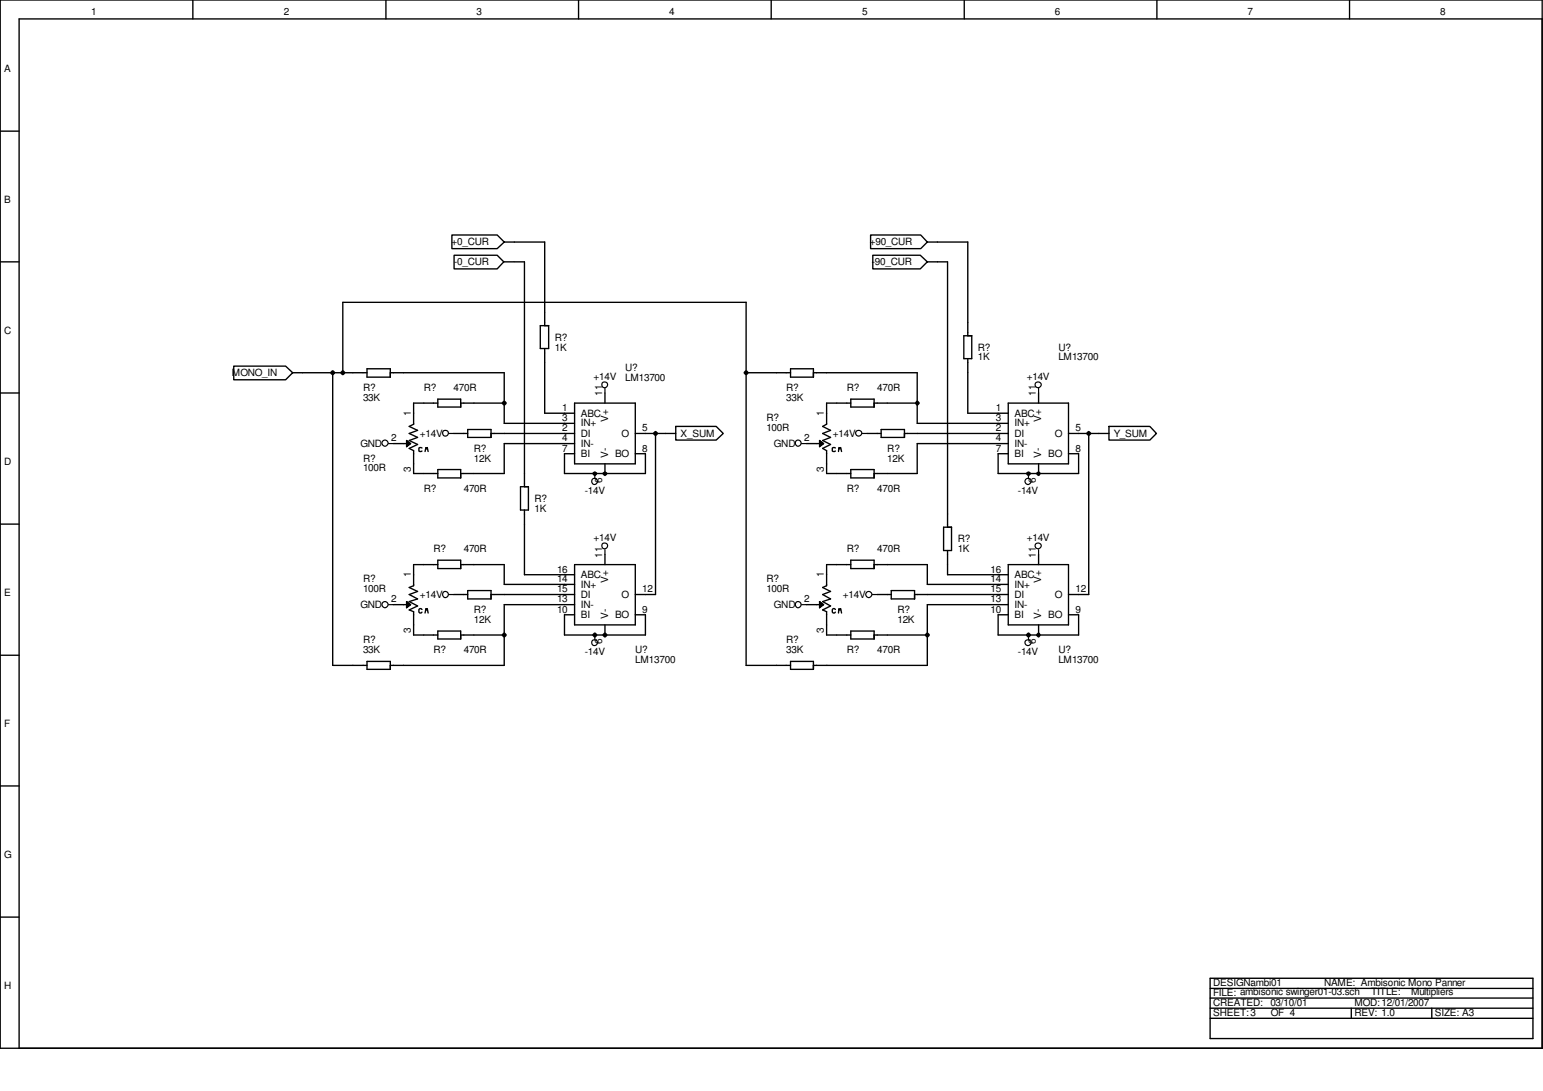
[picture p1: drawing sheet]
<svg xmlns="http://www.w3.org/2000/svg" width="297mm" height="210mm" viewBox="0 0 297 210" stroke-linecap="round" stroke-linejoin="round" font-family="sans-serif">
<g fill="none" stroke="#000" stroke-width=".26">
<path d="M0 0h296.9v201.7h-296.9zM37.1 0v3.6M74.3 0v3.6M111.4 0v3.6M148.5 0v3.6M185.6 0v3.6M222.7 0v3.6M259.8 0v3.6M296.9 3.6h-293.2v198.1M0 25.2h3.7M0 50.4h3.7M87 45.2h8.7l1.4 1.4-1.4 1.2h-8.7z"/>
<path d="M87.4 49.1h8.3l1.3 1.3-1.3 1.3h-8.3zM97 50.4h1.9M97.1 46.6h7.8v16.1M99 50.4h2v43.2M167.6 45.2h9.6l1.3 1.4-1.3 1.2h-9.6zM168 49.1h9.2l1.3 1.3-1.3 1.3h-9.2zM178.5 50.4h3.9v51M178.5 46.6h7.8v18M0 75.6h3.7M45 70.4h10l1.3 1.3-1.3 1.4h-10zM56.3 71.7h14.4M64 71.7v56.3h6.7"/>
<path d="M66 71.7v-13.5h77.6v69.8h8.6M70.7 71h4.4v1.6h-4.4zM75.1 71.7h22v9.7h13.5M84.3 77.6h-4.7v4l-.8 .4 1.6 .8-1.6 .6 1.6 .8-1.6 .6 1.6 .7-1.6 .8 .8 .4v4.4h4.7M84.3 76.8h4.4v1.5h-4.4zM88.7 77.6h8.4M104 62.7h1.6v4.4h-1.6zM104.9 67.1v12.4h5.7M110.6 77.6h11.7v11.6h-11.7zM116.5 75.6v2M143.6 71.7h8.6M152.2 71h4.4v1.6h-4.4z"/>
<path d="M156.6 71.7h20v9.7h17.5M163.8 77.6h-4.7v4l-.7 .4 1.5 .8-1.5 .6 1.5 .8-1.5 .6 1.5 .7-1.5 .8 .7 .4v4.4h4.7M163.8 76.8h4.5v1.5h-4.5zM168.3 77.6h8.3M185.5 64.6h1.6v4.4h-1.6zM186.3 69v10.5h7.8M194.1 77.6h11.6v11.6h-11.6zM199.9 75.6v2M75.7 85.3h3.3M78.3 84.8l.7 .5-.7 .6zM81.2 86.2h-.6v.6h.6M81.8 86.9l.2-.8 .1 .3 .2-.3 .1 .8"/>
<path d="M84.3 90.3h4.4v1.6h-4.4zM87.3 83.4h2.7M90 82.6h4.5v1.6h-4.5zM94.5 83.4h16.1M100.2 93.6h1.5v4.5h-1.5zM101 98.1v12.5h9.6M110.6 85.3h-13.5v5.8h-8.4M110.6 87.3h-1.9v3.8h15.5v-3.8h-1.9M116.5 89.2v1.9M122.3 83.4h7.8M126.2 83.4v31h-3.9M130.1 82h7.8l1.3 1.4-1.3 1.3h-7.8z"/>
<path d="M155.2 85.3h3.3M157.8 84.8l.7 .5-.7 .6zM160.8 86.2h-.6v.6h.6M161.4 86.9l.1-.8 .2 .3 .1-.3 .2 .8M163.8 90.3h4.5v1.6h-4.5zM166.9 83.4h2.7M169.6 82.6h4.5v1.6h-4.5zM174.1 83.4h20M194.1 85.3h-17.5v5.8h-8.3M194.1 87.3h-2v3.8h15.5v-3.8h-1.9M199.9 89.2v1.9M205.7 83.4h7.8"/>
<path d="M209.6 83.4v31h-3.9M213.5 82h7.9l1.2 1.4-1.2 1.3h-7.9zM0 100.8h3.7M75.7 116.3h3.3M78.3 115.7l.7 .6-.7 .6zM81.2 117.3l-.1-.2-.5 .2v.5l.2 .1 .4-.1M81.8 117.9l.2-.8 .1 .2 .2-.2 .1 .8M84.3 108.6h-4.7v4.1l-.8 .3 1.6 .8-1.6 .6 1.6 .8-1.6 .5 1.6 .9-1.6 .7 .8 .4v4.5h4.7M84.3 107.8h4.4v1.6h-4.4zM87.3 114.4h2.7M88.7 108.6h8.4v3.8h13.5M90 113.6h4.5v1.6h-4.5z"/>
<path d="M94.5 114.4h16.1M110.6 108.6h11.7v11.6h-11.7zM110.6 116.3h-13.5v11.7h-22M110.6 118.3h-1.9v3.9h15.5v-3.9h-1.9M116.5 106.7v1.9M155.2 116.3h3.3M157.8 115.7l.7 .6-.7 .6zM160.8 117.3l-.1-.2-.5 .2v.5l.2 .1 .4-.1M161.4 117.9l.1-.8 .2 .2 .1-.2 .2 .8M163.8 108.6h-4.7v4.1l-.7 .3 1.5 .8-1.5 .6 1.5 .8-1.5 .5 1.5 .9-1.5 .7 .7 .4v4.5h4.7M163.8 107.8h4.5v1.6h-4.5zM168.3 108.6h10.2v3.8h15.6"/>
<path d="M168.9 114.4h2.7M171.6 113.6h4.5v1.6h-4.5zM176.1 114.4h18M181.6 101.4h1.6v4.5h-1.6zM182.4 105.9v4.7h11.7M194.1 108.6h11.6v11.6h-11.6zM194.1 116.3h-15.6v11.7h-21.9M194.1 118.3h-2v3.9h15.5v-3.9h-1.9M199.9 106.7v1.9M0 126.1h3.7M70.7 127.3h4.4v1.5h-4.4zM84.3 121.4h4.4v1.5h-4.4z"/>
<path d="M88.7 122.2h8.4M116.5 120.2v2M152.2 127.3h4.4v1.5h-4.4zM163.8 121.4h4.5v1.5h-4.5zM168.3 122.2h10.2M199.9 120.2v2M0 151.2h3.7M0 176.4h3.7M233 190.2h62.1M233 192h62.1M233 194h62.1M233 195.9h62.1"/>
<path d="M233 188.2h62.1v11.6h-62.1zM260.1 194v1.9M275.6 194v1.9"/>
</g>
<g fill="none" stroke="#000" stroke-width=".23">
<path d="M116.5 74.7v.9M199.9 74.7v.9M74.8 85.3h.9M86.4 83.4h.9M114.5 91.1v.9M154.3 85.3h.9M166 83.4h.9M198 91.1v.9M74.8 116.3h.9M86.4 114.4h.9M116.5 105.7v1M154.3 116.3h.9"/>
<path d="M167.9 114.4h1M199.9 105.7v1M114.5 122.2v.9M198 122.2v.9"/>
<circle cx="116.4" cy="74" r=".57"/>
<circle cx="199.9" cy="74" r=".58"/>
<circle cx="74.1" cy="85.2" r=".59"/>
<circle cx="85.7" cy="83.3" r=".57"/>
<circle cx="114.4" cy="92.6" r=".58"/>
<circle cx="153.6" cy="85.2" r=".58"/>
<circle cx="165.3" cy="83.3" r=".58"/>
<circle cx="197.9" cy="92.6" r=".59"/>
<circle cx="74.1" cy="116.3" r=".59"/>
<circle cx="85.7" cy="114.4" r=".58"/>
<circle cx="116.4" cy="105" r=".57"/>
<circle cx="153.6" cy="116.3" r=".58"/>
<circle cx="167.3" cy="114.4" r=".59"/>
<circle cx="199.9" cy="105" r=".58"/>
<circle cx="114.4" cy="123.6" r=".57"/>
<circle cx="197.9" cy="123.6" r=".58"/>
</g>
<g fill="#000">
<path d="M64 71.5l.3 .2-.3 .3-.2-.3zM66 71.5l.2 .2-.2 .3-.3-.3zM97.1 77.3l.2 .3-.2 .2-.3-.2zM143.6 71.5l.3 .2-.3 .3-.2-.3zM176.6 77.3l.2 .3-.2 .2-.2-.2zM78.3 84.8l.7 .5-.7 .6zM114.3 91.1l.2-.2 .3 .2-.3 .3zM116.2 91.1l.3-.2 .2 .2-.2 .3zM125.9 83.4l.3-.3 .2 .3-.2 .3zM157.8 84.8l.7 .5-.7 .6zM197.7 91.1l.3-.2 .2 .2-.2 .3zM199.7 91.1l.2-.2 .2 .2-.2 .3z"/>
<path d="M209.6 83.1l.2 .3-.2 .3-.3-.3zM78.3 115.7l.7 .6-.7 .6zM157.8 115.7l.7 .6-.7 .6zM97.1 121.9l.2 .3-.2 .2-.3-.2zM114.5 121.9l.3 .3-.3 .2-.2-.2zM116.5 121.9l.2 .3-.2 .2-.3-.2zM178.5 121.9l.3 .3-.3 .2-.2-.2zM198 121.9l.2 .3-.2 .2-.3-.2zM199.9 121.9l.2 .3-.2 .2-.2-.2z"/>
</g>
<g fill="none" stroke="#000" stroke-width=".51">
<path d="M64 71.5l.3 .2-.3 .3-.2-.3zM66 71.5l.2 .2-.2 .3-.3-.3zM97.1 77.3l.2 .3-.2 .2-.3-.2zM143.6 71.5l.3 .2-.3 .3-.2-.3zM176.6 77.3l.2 .3-.2 .2-.2-.2zM114.3 91.1l.2-.2 .3 .2-.3 .3zM116.2 91.1l.3-.2 .2 .2-.2 .3zM125.9 83.4l.3-.3 .2 .3-.2 .3zM197.7 91.1l.3-.2 .2 .2-.2 .3zM199.7 91.1l.2-.2 .2 .2-.2 .3zM209.6 83.1l.2 .3-.2 .3-.3-.3zM97.1 121.9l.2 .3-.2 .2-.3-.2z"/>
<path d="M114.5 121.9l.3 .3-.3 .2-.2-.2zM116.5 121.9l.2 .3-.2 .2-.3-.2zM178.5 121.9l.3 .3-.3 .2-.2-.2zM198 121.9l.2 .3-.2 .2-.3-.2zM199.9 121.9l.2 .3-.2 .2-.2-.2z"/>
</g>
<path d="M78.3 84.8l.7 .5-.7 .6zM157.8 84.8l.7 .5-.7 .6zM78.3 115.7l.7 .6-.7 .6zM157.8 115.7l.7 .6-.7 .6z" fill="none" stroke="#000" stroke-width=".19"/>
<g font-size="1.9">
<text x="17.6" y="3">1</text>
<text x="54.6" y="3">2</text>
<text x="91.7" y="3">3</text>
<text x="128.8" y="3">4</text>
<text x="166" y="3">5</text>
<text x="203.1" y="3">6</text>
<text x="240.2" y="3">7</text>
<text x="277.2" y="3">8</text>
<text x=".8" y="13.8">A</text>
<text x=".8" y="39">B</text>
<text x="86.9" y="47.2">+0_CUR</text>
<text x="167.4" y="47.2">+90_CUR</text>
<text x="87.4" y="51.1">-0_CUR</text>
<text x="167.8" y="51.1">-</text>
<text x="168.4" y="51.1">90_CUR</text>
<text x=".8" y="64.2">C</text>
<text x="106.8" y="65.5">R?</text>
<text x="106.8" y="67.5">1K</text>
<text x="120.4" y="71.3">U?</text>
<text x="188.3" y="67.5">R?</text>
<text x="188.3" y="69.3">1K</text>
<text x="203.7" y="67.5">U?</text>
<text x="203.7" y="69.3">LM13700</text>
<text x="44.7" y="72.4">MONO_IN</text>
<text x="69.9" y="75.2">R?</text>
<text x="69.9" y="77.1">33K</text>
<text x="81.6" y="75.2">R?</text>
<text x="87.3" y="75.2">470R</text>
<text x="114.3" y="73.1">+14V</text>
<text x="115.9" y="76.2" transform="rotate(-90 115.9 76.2)">11</text>
<text x="120.4" y="73.2">LM13700</text>
<text x="151.3" y="75.2">R?</text>
<text x="151.3" y="77.1">33K</text>
<text x="163" y="75.2">R?</text>
<text x="168.9" y="75.2">470R</text>
<text x="197.7" y="73.1">+14V</text>
<text x="199.4" y="76.2" transform="rotate(-90 199.4 76.2)">11</text>
<text x="79.1" y="80.1" transform="rotate(-90 79.1 80.1)">1</text>
<text x="80.8" y="84">+14V</text>
<text x="108.2" y="79.1">1</text>
<text x="108.2" y="81">3</text>
<text x="108.2" y="83">2</text>
<text x="111.8" y="80.2">ABC</text>
<text x="111.8" y="82">IN+</text>
<text x="111.8" y="84">DI</text>
<text x="117" y="81.1" transform="rotate(-90 117 81.1)">V+</text>
<text x="119.7" y="84">O</text>
<text x="123.7" y="83">5</text>
<text x="131" y="84">X_SUM</text>
<text x="147.5" y="81">R?</text>
<text x="147.5" y="83">100R</text>
<text x="158.6" y="80.1" transform="rotate(-90 158.6 80.1)">1</text>
<text x="160.3" y="84">+14V</text>
<text x="191.7" y="79.1">1</text>
<text x="191.7" y="81">3</text>
<text x="191.7" y="83">2</text>
<text x="195.3" y="80.2">ABC</text>
<text x="195.3" y="82">IN+</text>
<text x="195.3" y="84">DI</text>
<text x="200.4" y="81.1" transform="rotate(-90 200.4 81.1)">V+</text>
<text x="203.1" y="84">O</text>
<text x="207" y="83">5</text>
<text x="214.4" y="84">Y_SUM</text>
<text x=".8" y="89.4">D</text>
<text x="69.4" y="85.9">GND</text>
<text x="69.9" y="88.8">R?</text>
<text x="75.3" y="84.9">2</text>
<text x="91.2" y="86.9">R?</text>
<text x="91.2" y="88.8">12K</text>
<text x="108.2" y="84.9">4</text>
<text x="108.2" y="86.9">7</text>
<text x="111.8" y="85.9">IN-</text>
<text x="111.8" y="87.9">BI</text>
<text x="117" y="88.1" transform="rotate(-90 117 88.1)">V-</text>
<text x="118.4" y="87.9">BO</text>
<text x="123.7" y="86.9">8</text>
<text x="149" y="85.9">GND</text>
<text x="154.8" y="84.9">2</text>
<text x="170.8" y="86.9">R?</text>
<text x="170.8" y="88.8">12K</text>
<text x="191.7" y="84.9">4</text>
<text x="191.7" y="86.9">7</text>
<text x="195.3" y="85.9">IN-</text>
<text x="195.3" y="87.9">BI</text>
<text x="200.4" y="88.1" transform="rotate(-90 200.4 88.1)">V-</text>
<text x="201.8" y="87.9">BO</text>
<text x="207" y="86.9">8</text>
<text x="69.9" y="90.7">100R</text>
<text x="79.1" y="90.8" transform="rotate(-90 79.1 90.8)">3</text>
<text x="81.6" y="94.6">R?</text>
<text x="89.3" y="94.6">470R</text>
<text x="112.6" y="95">-14V</text>
<text x="115.9" y="92.9" transform="rotate(-90 115.9 92.9)">6</text>
<text x="158.6" y="90.8" transform="rotate(-90 158.6 90.8)">3</text>
<text x="163" y="94.6">R?</text>
<text x="168.9" y="94.6">470R</text>
<text x="196" y="95">-14V</text>
<text x="199.4" y="92.9" transform="rotate(-90 199.4 92.9)">6</text>
<text x="102.9" y="96.5">R?</text>
<text x="102.9" y="98.5">1K</text>
<text x="83.4" y="106.3">R?</text>
<text x="89.3" y="106.3">470R</text>
<text x="114.3" y="104.1">+14V</text>
<text x="115.9" y="107.3" transform="rotate(-90 115.9 107.3)">11</text>
<text x="163" y="106.3">R?</text>
<text x="168.9" y="106.3">470R</text>
<text x="184.4" y="104.3">R?</text>
<text x="184.4" y="106.3">1K</text>
<text x="197.7" y="104.1">+14V</text>
<text x="199.4" y="107.3" transform="rotate(-90 199.4 107.3)">11</text>
<text x="69.9" y="112">R?</text>
<text x="69.9" y="114">100R</text>
<text x="79.1" y="111.1" transform="rotate(-90 79.1 111.1)">1</text>
<text x="107.2" y="110.2">16</text>
<text x="107.2" y="112">14</text>
<text x="107.2" y="114">15</text>
<text x="111.8" y="111.2">ABC</text>
<text x="111.8" y="113.1">IN+</text>
<text x="117" y="112.1" transform="rotate(-90 117 112.1)">V+</text>
<text x="123.7" y="114">12</text>
<text x="147.5" y="112">R?</text>
<text x="147.5" y="114">100R</text>
<text x="158.6" y="111.1" transform="rotate(-90 158.6 111.1)">1</text>
<text x="190.7" y="110.2">16</text>
<text x="190.7" y="112">14</text>
<text x="190.7" y="114">15</text>
<text x="195.3" y="111.2">ABC</text>
<text x="195.3" y="113.1">IN+</text>
<text x="200.4" y="112.1" transform="rotate(-90 200.4 112.1)">V+</text>
<text x="207" y="114">12</text>
<text x=".8" y="114.6">E</text>
<text x="69.4" y="117">GND</text>
<text x="75.3" y="115.9">2</text>
<text x="80.8" y="115.1">+14V</text>
<text x="91.2" y="117.9">R?</text>
<text x="91.2" y="119.8">12K</text>
<text x="107.2" y="115.9">13</text>
<text x="107.2" y="117.9">10</text>
<text x="111.8" y="115.1">DI</text>
<text x="111.8" y="117">IN-</text>
<text x="111.8" y="119">BI</text>
<text x="117" y="119" transform="rotate(-90 117 119)">V-</text>
<text x="118.4" y="119">BO</text>
<text x="119.7" y="115.1">O</text>
<text x="123.7" y="117.9">9</text>
<text x="149" y="117">GND</text>
<text x="154.8" y="115.9">2</text>
<text x="162.3" y="115.1">+14V</text>
<text x="172.8" y="117.9">R?</text>
<text x="172.8" y="119.8">12K</text>
<text x="190.7" y="115.9">13</text>
<text x="190.7" y="117.9">10</text>
<text x="195.3" y="115.1">DI</text>
<text x="195.3" y="117">IN-</text>
<text x="195.3" y="119">BI</text>
<text x="200.4" y="119" transform="rotate(-90 200.4 119)">V-</text>
<text x="201.8" y="119">BO</text>
<text x="203.1" y="115.1">O</text>
<text x="207" y="117.9">9</text>
<text x="69.9" y="123.7">R?</text>
<text x="69.9" y="125.6">33K</text>
<text x="79.1" y="121.8" transform="rotate(-90 79.1 121.8)">3</text>
<text x="83.4" y="125.6">R?</text>
<text x="89.3" y="125.6">470R</text>
<text x="112.6" y="126">-14V</text>
<text x="115.9" y="123.9" transform="rotate(-90 115.9 123.9)">6</text>
<text x="122.3" y="125.6">U?</text>
<text x="151.3" y="123.7">R?</text>
<text x="151.3" y="125.6">33K</text>
<text x="158.6" y="121.8" transform="rotate(-90 158.6 121.8)">3</text>
<text x="163" y="125.6">R?</text>
<text x="168.9" y="125.6">470R</text>
<text x="196" y="126">-14V</text>
<text x="199.4" y="123.9" transform="rotate(-90 199.4 123.9)">6</text>
<text x="203.7" y="125.6">U?</text>
<text x="122.3" y="127.6">LM13700</text>
<text x="203.7" y="127.6">LM13700</text>
<text x=".8" y="139.9">F</text>
<text x=".8" y="165">G</text>
<text x=".8" y="190.2">H</text>
<text x="233.5" y="191.6">FILE: ambisonic swinger01-03.sch</text>
<text x="233.5" y="189.7">DESIGN:ambi01</text>
<text x="254.9" y="189.7">NAME: Ambisonic Mono Panner</text>
<text x="263.9" y="191.5">TITLE:</text>
<text x="271.6" y="191.5">Multipliers</text>
<text x="233.5" y="195.5">SHEET:3</text>
<text x="233.5" y="193.5">CREATED:</text>
<text x="244.6" y="193.5">03/10/01</text>
<text x="244.6" y="195.5">OF 4</text>
<text x="260.7" y="195.5">REV: 1.0</text>
<text x="260.7" y="193.5">MOD:12/01/2007</text>
<text x="276.2" y="195.5">SIZE: A3</text>
</g>
</svg>
